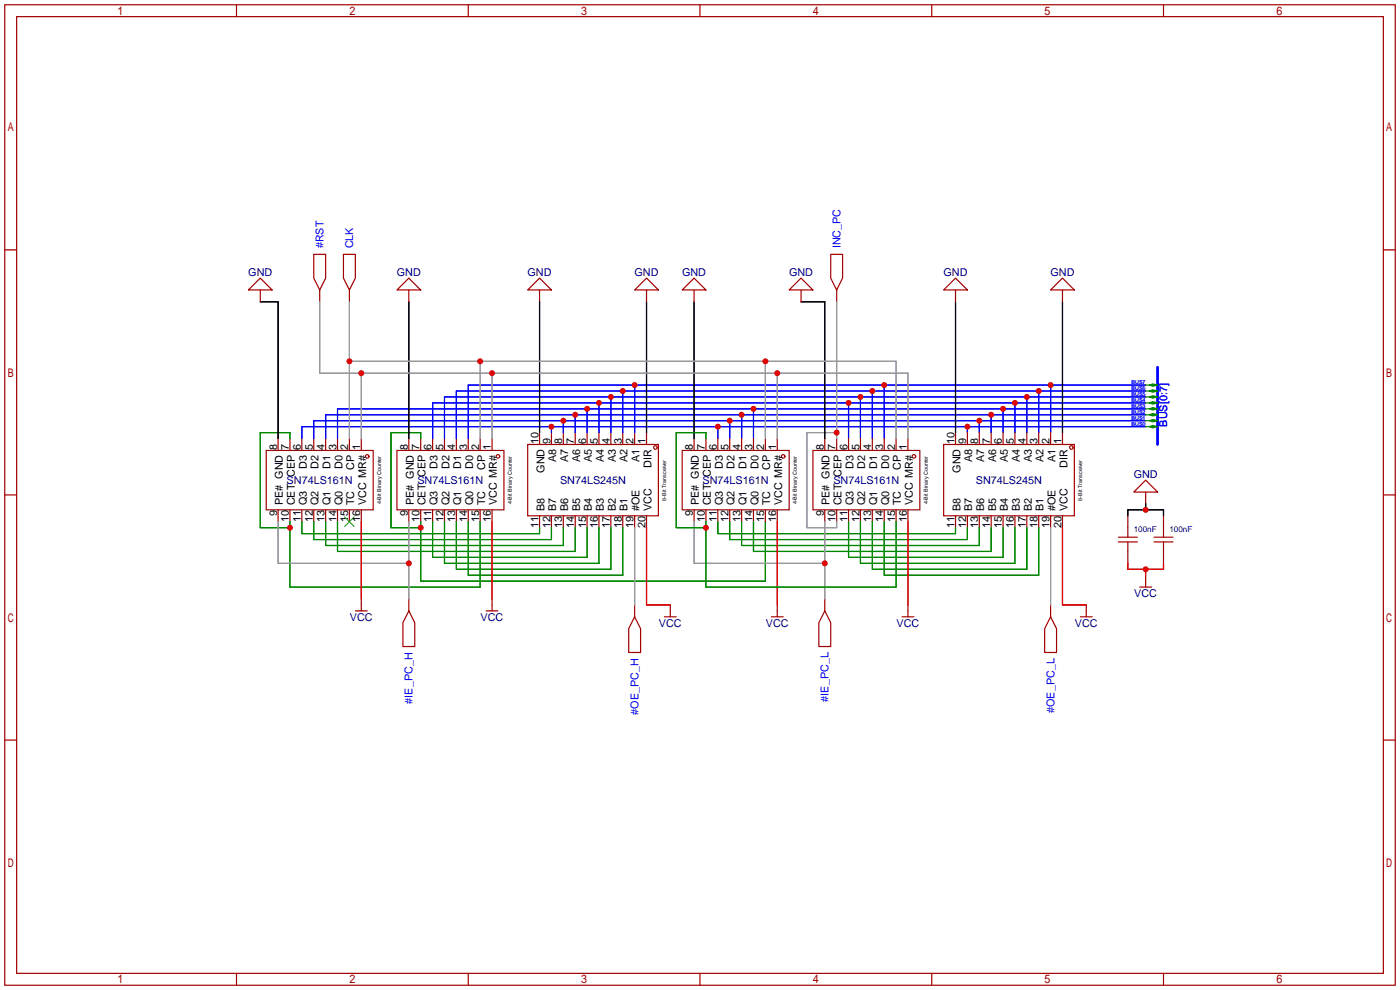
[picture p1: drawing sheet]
<svg xmlns="http://www.w3.org/2000/svg" width="299mm" height="212mm" viewBox="0 0 299 212" stroke-linecap="round" stroke-linejoin="round" font-family="sans-serif">
<g fill="none" stroke="#a10000" stroke-width=".25">
<path d="M1 1h297.2v209.6h-297.2zM3.6 3.6h292.1v204.4h-292.1zM50.5 1v2.6M100.1 1v2.6M149.6 1v2.6M199.1 1v2.6M248.7 1v2.6M1 53.4h2.6M55.6 59.4l2.6 2.6h-5.1zM67.1 54.4h2.5v5l-1.3 2.6-1.2-2.6zM73.4 54.4h2.5v5l-1.2 2.6-1.3-2.6zM87.4 59.4l2.5 2.6h-5.1z"/>
<path d="M138.2 59.4l2.5 2.6h-5.1zM177.5 54.4h2.6v5l-1.3 2.6-1.3-2.6zM295.7 53.4h2.5M55.6 62v2.5M68.3 62v2.5M74.7 62v2.5M87.4 62v2.5M112.8 62l2.5-2.6 2.6 2.6zM115.3 62v2.5M138.2 62v2.5M145.8 62l2.5-2.6 2.6 2.6zM148.3 62v2.5"/>
<path d="M168.7 62l2.5-2.6 2.5 2.6zM171.2 62v2.5M178.8 62v2.5M201.7 62l2.5-2.6 2.6 2.6zM204.2 62v2.5M224.5 62l2.6-2.6 2.5 2.6zM227.1 62v2.5M56.9 96.3h22.9v12.7h-22.9zM59.4 93.7v2.6M62 93.7v2.6M64.5 93.7v2.6M67.1 93.7v2.6"/>
<path d="M69.6 93.7v2.6M72.1 93.7v2.6M74.7 93.7v2.6M77.2 93.7v2.6M84.8 96.3h22.9v12.7h-22.9zM87.4 93.7v2.6M89.9 93.7v2.6M92.5 93.7v2.6M95 93.7v2.6M97.5 93.7v2.6M100.1 93.7v2.6M102.6 93.7v2.6"/>
<path d="M105.2 93.7v2.6M112.8 95h27.9v15.2h-27.9zM115.3 92.5v2.5M117.9 92.5v2.5M120.4 92.5v2.5M122.9 92.5v2.5M125.5 92.5v2.5M128 92.5v2.5M130.6 92.5v2.5M133.1 92.5v2.5M135.6 92.5v2.5M138.2 92.5v2.5"/>
<path d="M145.8 96.3h22.9v12.7h-22.9zM148.3 93.7v2.6M150.9 93.7v2.6M153.4 93.7v2.6M156 93.7v2.6M158.5 93.7v2.6M161 93.7v2.6M163.6 93.7v2.6M166.1 93.7v2.6M173.7 96.3h22.9v12.7h-22.9zM176.3 93.7v2.6M178.8 93.7v2.6"/>
<path d="M181.4 93.7v2.6M183.9 93.7v2.6M186.4 93.7v2.6M189 93.7v2.6M191.5 93.7v2.6M194.1 93.7v2.6M201.7 95h27.9v15.2h-27.9zM204.2 92.5v2.5M206.8 92.5v2.5M209.3 92.5v2.5M211.8 92.5v2.5M214.4 92.5v2.5"/>
<path d="M216.9 92.5v2.5M219.5 92.5v2.5M222 92.5v2.5M224.5 92.5v2.5M227.1 92.5v2.5M1 105.8h2.6M59.4 109v2.5M62 109v2.5M64.5 109v2.5M67.1 109v2.5M69.6 109v2.5M72.1 109v2.5"/>
<path d="M74.7 109v2.5M77.2 109v2.5M87.4 109v2.5M89.9 109v2.5M92.5 109v2.5M95 109v2.5M97.5 109v2.5M100.1 109v2.5M102.6 109v2.5M105.2 109v2.5M115.3 110.2v2.6M117.9 110.2v2.6"/>
<path d="M120.4 110.2v2.6M122.9 110.2v2.6M125.5 110.2v2.6M128 110.2v2.6M130.6 110.2v2.6M133.1 110.2v2.6M135.6 110.2v2.6M138.2 110.2v2.6M148.3 109v2.5M150.9 109v2.5M153.4 109v2.5M156 109v2.5"/>
<path d="M158.5 109v2.5M161 109v2.5M163.6 109v2.5M166.1 109v2.5M176.3 109v2.5M178.8 109v2.5M181.4 109v2.5M183.9 109v2.5M186.4 109v2.5M189 109v2.5M191.5 109v2.5M194.1 109v2.5"/>
<path d="M204.2 110.2v2.6M206.8 110.2v2.6M209.3 110.2v2.6M211.8 110.2v2.6M214.4 110.2v2.6M216.9 110.2v2.6M219.5 110.2v2.6M222 110.2v2.6M224.5 110.2v2.6M227.1 110.2v2.6M239 114.8h4.1M239 115.8h4.1"/>
<path d="M241 110.2v4.6M241 115.8v4.6M242.3 105.2l2.6-2.6 2.5 2.6zM244.9 105.2v2.5M246.6 114.8h4.1M246.6 115.8h4.1M248.7 110.2v4.6M248.7 115.8v4.6M295.7 105.8h2.5M75.9 130.6h2.6M77.2 128v2.6M87.4 130.6l1.2 2.5v5.1h-2.5v-5.1z"/>
<path d="M87.4 128v2.6M103.9 130.6h2.5M105.2 128v2.6M135.6 131.8l1.3 2.6v5h-2.5v-5zM135.6 129.3v2.5M142 131.8h2.5M143.3 129.3v2.5M164.8 131.8h2.6M166.1 129.3v2.5M176.3 130.6l1.2 2.5v5.1h-2.5v-5.1zM176.3 128v2.6M192.8 131.8h2.5"/>
<path d="M194.1 129.3v2.5M224.5 131.8l1.3 2.6v5h-2.5v-5zM224.5 129.3v2.5M230.9 131.8h2.5M232.2 129.3v2.5M243.6 125.5h2.5M244.9 122.9v2.6M1 158.2h2.6M295.7 158.2h2.5M50.5 208v2.6M100.1 208v2.6M149.6 208v2.6"/>
<path d="M199.1 208v2.6M248.7 208v2.6"/>
<circle cx="78.5" cy="97.5" r=".38"/>
<circle cx="106.4" cy="97.5" r=".38"/>
<circle cx="140.1" cy="95.6" r=".38"/>
<circle cx="167.4" cy="97.5" r=".38"/>
<circle cx="195.3" cy="97.5" r=".38"/>
<circle cx="229" cy="95.6" r=".38"/>
</g>
<path d="M73.7 110.5l2 2M75.7 110.5l-2 2" fill="none" stroke="#3c3" stroke-width=".25"/>
<g fill="none" stroke="#008700" stroke-width=".25">
<path d="M62 93.7v-1.2h-6.4v20.3h6.4M89.9 93.7v-1.2h-6.3v20.3h6.3M150.9 93.7v-1.2h-6.4v20.3h6.4M244.9 91.2h.7M244.9 89.9h.7M244.9 88.6h.7M244.9 87.4h.7M244.9 86.1h.7M244.9 84.8h.7M244.9 83.6h.7M244.9 82.3h.7M62 111.5v14h40.6v-14"/>
<path d="M64.5 111.5v2.5h50.8v-1.2M67.1 111.5v3.8h50.8v-2.5M69.6 111.5v5.1h50.8v-3.8M72.1 111.5v6.4h50.8v-5.1M89.9 111.5v12.7h73.7v-12.7M92.5 111.5v7.6h33v-6.3M95 111.5v8.9h33v-7.6M97.5 111.5v10.2h33.1v-8.9M100.1 111.5v11.4h33v-10.1M150.9 111.5v14h40.6v-14M153.4 111.5v2.5h50.8v-1.2M156 111.5v3.8h50.8v-2.5"/>
<path d="M158.5 111.5v5.1h50.8v-3.8M161 111.5v6.4h50.8v-5.1M181.4 111.5v7.6h33v-6.3M183.9 111.5v8.9h33v-7.6M186.4 111.5v10.2h33.1v-8.9M189 111.5v11.4h33v-10.1"/>
</g>
<g fill="none" stroke="#00f" stroke-width=".25">
<path d="M117.9 91.2v1.3M120.4 89.9v2.6M122.9 88.6v3.9M125.5 87.4v5.1M128 86.1v6.4M130.6 84.8v7.7M133.1 83.6v8.9M135.6 82.3v10.2M153.4 91.2v2.5M156 89.9v3.8M158.5 88.6v5.1M161 87.4v6.3"/>
<path d="M181.4 86.1v7.6M183.9 84.8v8.9M186.4 83.6v10.1M189 82.3v11.4M206.8 91.2v1.3M209.3 89.9v2.6M211.8 88.6v3.9M214.4 87.4v5.1M216.9 86.1v6.4M219.5 84.8v7.7M222 83.6v8.9M224.5 82.3v10.2"/>
<path d="M244.9 91.2h-180.4v2.5M244.9 89.9h-177.8v3.8M244.9 88.6h-175.3v5.1M244.9 87.4h-172.8v6.3M244.9 86.1h-152.4v7.6M244.9 84.8h-149.9v8.9M244.9 83.6h-147.4v10.1M244.9 82.3h-144.8v11.4"/>
</g>
<g fill="none" stroke="#999" stroke-width=".25">
<path d="M68.3 64.5v15.3h125.8v13.9M74.7 64.5v29.2M74.7 77.2h116.8v16.5M77.2 79.8v13.9M102.6 77.2v16.5M105.2 79.8v13.9M163.6 77.2v16.5M166.1 79.8v13.9M178.8 64.5v29.2M178.8 92.5h-6.3v20.3h6.3v-1.3M59.4 111.5v8.9h28M87.4 111.5v16.5"/>
<path d="M135.6 112.8v16.5M148.3 111.5v8.9h28M176.3 111.5v16.5M224.5 112.8v16.5"/>
</g>
<path d="M55.6 64.5h3.8v29.2M87.4 64.5v29.2M115.3 64.5v28M138.2 64.5v28M148.3 64.5v29.2M171.2 64.5h5.1v29.2M204.2 64.5v28M227.1 64.5v28M241 110.2v-1.2h7.7v1.2M244.9 107.7v1.3" fill="none" stroke="#000" stroke-width=".25"/>
<path d="M77.2 111.5v16.5M105.2 111.5v16.5M138.2 112.8v16.5h5.1M166.1 111.5v17.8M194.1 111.5v17.8M227.1 112.8v16.5h5.1M241 120.4v1.3h7.7v-1.3M244.9 121.7v1.2" fill="none" stroke="#f00" stroke-width=".25"/>
<path d="M247.4 78.5v16.5" fill="none" stroke="#00f" stroke-width=".51"/>
<g fill="#008700" stroke="#008700" stroke-width=".25">
<path d="M245.6 91.2l.8-.3 1 .3-1 .2z"/>
<path d="M245.6 89.9l.8-.2 1 .2-1 .3z"/>
<path d="M245.6 88.6l.8-.2 1 .2-1 .3z"/>
<path d="M245.6 87.4l.8-.3 1 .3-1 .2z"/>
<path d="M245.6 86.1l.8-.2 1 .2-1 .3z"/>
<path d="M245.6 84.8l.8-.2 1 .2-1 .3z"/>
<path d="M245.6 83.6l.8-.3 1 .3-1 .2z"/>
<path d="M245.6 82.3l.8-.3 1 .3-1 .2z"/>
</g>
<g fill="#c00">
<circle cx="62" cy="112.8" r=".63"/>
<circle cx="89.9" cy="112.8" r=".63"/>
<circle cx="117.9" cy="91.2" r=".63"/>
<circle cx="153.4" cy="91.2" r=".63"/>
<circle cx="206.8" cy="91.2" r=".63"/>
<circle cx="120.4" cy="89.9" r=".63"/>
<circle cx="156" cy="89.9" r=".63"/>
<circle cx="209.3" cy="89.9" r=".63"/>
<circle cx="122.9" cy="88.6" r=".63"/>
<circle cx="158.5" cy="88.6" r=".63"/>
<circle cx="211.8" cy="88.6" r=".63"/>
<circle cx="125.5" cy="87.4" r=".63"/>
<circle cx="161" cy="87.4" r=".63"/>
<circle cx="214.4" cy="87.4" r=".63"/>
<circle cx="87.4" cy="120.4" r=".63"/>
<circle cx="128" cy="86.1" r=".63"/>
<circle cx="181.4" cy="86.1" r=".63"/>
<circle cx="216.9" cy="86.1" r=".63"/>
<circle cx="130.6" cy="84.8" r=".63"/>
<circle cx="183.9" cy="84.8" r=".63"/>
<circle cx="219.5" cy="84.8" r=".63"/>
<circle cx="133.1" cy="83.6" r=".63"/>
<circle cx="186.4" cy="83.6" r=".63"/>
<circle cx="222" cy="83.6" r=".63"/>
<circle cx="135.6" cy="82.3" r=".63"/>
<circle cx="189" cy="82.3" r=".63"/>
<circle cx="224.5" cy="82.3" r=".63"/>
<circle cx="178.8" cy="92.5" r=".63"/>
<circle cx="176.3" cy="120.4" r=".63"/>
<circle cx="77.2" cy="79.8" r=".63"/>
<circle cx="105.2" cy="79.8" r=".63"/>
<circle cx="166.1" cy="79.8" r=".63"/>
<circle cx="74.7" cy="77.2" r=".63"/>
<circle cx="102.6" cy="77.2" r=".63"/>
<circle cx="163.6" cy="77.2" r=".63"/>
<circle cx="150.9" cy="112.8" r=".63"/>
<circle cx="244.9" cy="121.7" r=".63"/>
<circle cx="244.9" cy="109" r=".63"/>
</g>
<g font-size="2.3" fill="#00f">
<text x="69.1" y="53.1" transform="rotate(-90 69.1 53.1)">#RST</text>
<text x="75.5" y="53.1" transform="rotate(-90 75.5 53.1)">CLK</text>
<text x="179.6" y="53.1" transform="rotate(-90 179.6 53.1)">INC_PC</text>
<text x="249.5" y="91.2" transform="rotate(-90 249.5 91.2)">BUS[0:7]</text>
<text x="177.1" y="150" transform="rotate(-90 177.1 150)">#IE_PC_L</text>
<text x="88.2" y="150.4" transform="rotate(-90 88.2 150.4)">#IE_PC_H</text>
<text x="136.4" y="152.8" transform="rotate(-90 136.4 152.8)">#OE_PC_H</text>
<text x="225.3" y="152.4" transform="rotate(-90 225.3 152.4)">#OE_PC_L</text>
</g>
<g font-size="2.3" fill="#000080">
<text x="53.1" y="59">GND</text>
<text x="84.8" y="59">GND</text>
<text x="112.8" y="59">GND</text>
<text x="135.6" y="59">GND</text>
<text x="145.8" y="59">GND</text>
<text x="168.6" y="59">GND</text>
<text x="201.7" y="59">GND</text>
<text x="224.5" y="59">GND</text>
<text x="61.3" y="103.4">SN74LS161N</text>
<text x="89.2" y="103.4">SN74LS161N</text>
<text x="119.7" y="103.4">SN74LS245N</text>
<text x="150.2" y="103.4">SN74LS161N</text>
<text x="178.1" y="103.4">SN74LS161N</text>
<text x="208.6" y="103.4">SN74LS245N</text>
<text x="242.3" y="102.2">GND</text>
<text x="242.4" y="127.6">VCC</text>
<text x="74.8" y="132.6">VCC</text>
<text x="102.7" y="132.6">VCC</text>
<text x="140.8" y="133.9">VCC</text>
<text x="163.7" y="133.9">VCC</text>
<text x="191.6" y="133.9">VCC</text>
<text x="229.7" y="133.9">VCC</text>
</g>
<g font-size="2.3">
<text x="115.1" y="94.9" transform="rotate(-90 115.1 94.9)">10</text>
<text x="117.6" y="94.9" transform="rotate(-90 117.6 94.9)">9</text>
<text x="120.2" y="94.9" transform="rotate(-90 120.2 94.9)">8</text>
<text x="122.7" y="94.9" transform="rotate(-90 122.7 94.9)">7</text>
<text x="125.2" y="94.9" transform="rotate(-90 125.2 94.9)">6</text>
<text x="127.8" y="94.9" transform="rotate(-90 127.8 94.9)">5</text>
<text x="130.3" y="94.9" transform="rotate(-90 130.3 94.9)">4</text>
<text x="132.9" y="94.9" transform="rotate(-90 132.9 94.9)">3</text>
<text x="135.4" y="94.9" transform="rotate(-90 135.4 94.9)">2</text>
<text x="137.9" y="94.9" transform="rotate(-90 137.9 94.9)">1</text>
<text x="204" y="94.9" transform="rotate(-90 204 94.9)">10</text>
<text x="206.5" y="94.9" transform="rotate(-90 206.5 94.9)">9</text>
<text x="209.1" y="94.9" transform="rotate(-90 209.1 94.9)">8</text>
<text x="211.6" y="94.9" transform="rotate(-90 211.6 94.9)">7</text>
<text x="214.1" y="94.9" transform="rotate(-90 214.1 94.9)">6</text>
<text x="216.7" y="94.9" transform="rotate(-90 216.7 94.9)">5</text>
<text x="219.2" y="94.9" transform="rotate(-90 219.2 94.9)">4</text>
<text x="221.8" y="94.9" transform="rotate(-90 221.8 94.9)">3</text>
<text x="224.3" y="94.9" transform="rotate(-90 224.3 94.9)">2</text>
<text x="226.8" y="94.9" transform="rotate(-90 226.8 94.9)">1</text>
<text x="59.2" y="96.1" transform="rotate(-90 59.2 96.1)">8</text>
<text x="61.7" y="96.1" transform="rotate(-90 61.7 96.1)">7</text>
<text x="64.3" y="96.1" transform="rotate(-90 64.3 96.1)">6</text>
<text x="65.6" y="100.2" transform="rotate(-90 65.6 100.2)">D3</text>
<text x="66.8" y="96.1" transform="rotate(-90 66.8 96.1)">5</text>
<text x="68.1" y="100.2" transform="rotate(-90 68.1 100.2)">D2</text>
<text x="69.4" y="96.1" transform="rotate(-90 69.4 96.1)">4</text>
<text x="70.6" y="100.2" transform="rotate(-90 70.6 100.2)">D1</text>
<text x="71.9" y="96.1" transform="rotate(-90 71.9 96.1)">3</text>
<text x="73.2" y="100.2" transform="rotate(-90 73.2 100.2)">D0</text>
<text x="74.4" y="96.1" transform="rotate(-90 74.4 96.1)">2</text>
<text x="75.7" y="100.4" transform="rotate(-90 75.7 100.4)">CP</text>
<text x="77" y="96.1" transform="rotate(-90 77 96.1)">1</text>
<text x="87.1" y="96.1" transform="rotate(-90 87.1 96.1)">8</text>
<text x="89.7" y="96.1" transform="rotate(-90 89.7 96.1)">7</text>
<text x="92.2" y="96.1" transform="rotate(-90 92.2 96.1)">6</text>
<text x="93.5" y="100.2" transform="rotate(-90 93.5 100.2)">D3</text>
<text x="94.8" y="96.1" transform="rotate(-90 94.8 96.1)">5</text>
<text x="96" y="100.2" transform="rotate(-90 96 100.2)">D2</text>
<text x="97.3" y="96.1" transform="rotate(-90 97.3 96.1)">4</text>
<text x="98.6" y="100.2" transform="rotate(-90 98.6 100.2)">D1</text>
<text x="99.8" y="96.1" transform="rotate(-90 99.8 96.1)">3</text>
<text x="101.1" y="100.2" transform="rotate(-90 101.1 100.2)">D0</text>
<text x="102.4" y="96.1" transform="rotate(-90 102.4 96.1)">2</text>
<text x="103.7" y="100.4" transform="rotate(-90 103.7 100.4)">CP</text>
<text x="104.9" y="96.1" transform="rotate(-90 104.9 96.1)">1</text>
<text x="116.4" y="101.1" transform="rotate(-90 116.4 101.1)">GND</text>
<text x="118.9" y="98.8" transform="rotate(-90 118.9 98.8)">A8</text>
<text x="121.4" y="98.8" transform="rotate(-90 121.4 98.8)">A7</text>
<text x="124" y="98.8" transform="rotate(-90 124 98.8)">A6</text>
<text x="126.5" y="98.8" transform="rotate(-90 126.5 98.8)">A5</text>
<text x="129.1" y="98.8" transform="rotate(-90 129.1 98.8)">A4</text>
<text x="131.6" y="98.8" transform="rotate(-90 131.6 98.8)">A3</text>
<text x="134.1" y="98.8" transform="rotate(-90 134.1 98.8)">A2</text>
<text x="136.7" y="98.8" transform="rotate(-90 136.7 98.8)">A1</text>
<text x="139.2" y="99.9" transform="rotate(-90 139.2 99.9)">DIR</text>
<text x="148.1" y="96.1" transform="rotate(-90 148.1 96.1)">8</text>
<text x="150.6" y="96.1" transform="rotate(-90 150.6 96.1)">7</text>
<text x="153.2" y="96.1" transform="rotate(-90 153.2 96.1)">6</text>
<text x="154.5" y="100.2" transform="rotate(-90 154.5 100.2)">D3</text>
<text x="155.7" y="96.1" transform="rotate(-90 155.7 96.1)">5</text>
<text x="157" y="100.2" transform="rotate(-90 157 100.2)">D2</text>
<text x="158.3" y="96.1" transform="rotate(-90 158.3 96.1)">4</text>
<text x="159.5" y="100.2" transform="rotate(-90 159.5 100.2)">D1</text>
<text x="160.8" y="96.1" transform="rotate(-90 160.8 96.1)">3</text>
<text x="162.1" y="100.2" transform="rotate(-90 162.1 100.2)">D0</text>
<text x="163.3" y="96.1" transform="rotate(-90 163.3 96.1)">2</text>
<text x="164.6" y="100.4" transform="rotate(-90 164.6 100.4)">CP</text>
<text x="165.9" y="96.1" transform="rotate(-90 165.9 96.1)">1</text>
<text x="176" y="96.1" transform="rotate(-90 176 96.1)">8</text>
<text x="178.6" y="96.1" transform="rotate(-90 178.6 96.1)">7</text>
<text x="181.1" y="96.1" transform="rotate(-90 181.1 96.1)">6</text>
<text x="182.4" y="100.2" transform="rotate(-90 182.4 100.2)">D3</text>
<text x="183.7" y="96.1" transform="rotate(-90 183.7 96.1)">5</text>
<text x="184.9" y="100.2" transform="rotate(-90 184.9 100.2)">D2</text>
<text x="186.2" y="96.1" transform="rotate(-90 186.2 96.1)">4</text>
<text x="187.5" y="100.2" transform="rotate(-90 187.5 100.2)">D1</text>
<text x="188.7" y="96.1" transform="rotate(-90 188.7 96.1)">3</text>
<text x="190" y="100.2" transform="rotate(-90 190 100.2)">D0</text>
<text x="191.3" y="96.1" transform="rotate(-90 191.3 96.1)">2</text>
<text x="192.6" y="100.4" transform="rotate(-90 192.6 100.4)">CP</text>
<text x="193.8" y="96.1" transform="rotate(-90 193.8 96.1)">1</text>
<text x="205.3" y="101.1" transform="rotate(-90 205.3 101.1)">GND</text>
<text x="207.8" y="98.8" transform="rotate(-90 207.8 98.8)">A8</text>
<text x="210.3" y="98.8" transform="rotate(-90 210.3 98.8)">A7</text>
<text x="212.9" y="98.8" transform="rotate(-90 212.9 98.8)">A6</text>
<text x="215.4" y="98.8" transform="rotate(-90 215.4 98.8)">A5</text>
<text x="218" y="98.8" transform="rotate(-90 218 98.8)">A4</text>
<text x="220.5" y="98.8" transform="rotate(-90 220.5 98.8)">A3</text>
<text x="223" y="98.8" transform="rotate(-90 223 98.8)">A2</text>
<text x="225.6" y="98.8" transform="rotate(-90 225.6 98.8)">A1</text>
<text x="228.1" y="99.9" transform="rotate(-90 228.1 99.9)">DIR</text>
<text x="59.2" y="110.4" transform="rotate(-90 59.2 110.4)">9</text>
<text x="60.5" y="108" transform="rotate(-90 60.5 108)">PE# GND</text>
<text x="61.7" y="111.7" transform="rotate(-90 61.7 111.7)">10</text>
<text x="63" y="108" transform="rotate(-90 63 108)">CET CEP</text>
<text x="64.3" y="111.7" transform="rotate(-90 64.3 111.7)">11</text>
<text x="65.6" y="108" transform="rotate(-90 65.6 108)">Q3</text>
<text x="66.8" y="111.7" transform="rotate(-90 66.8 111.7)">12</text>
<text x="68.1" y="108" transform="rotate(-90 68.1 108)">Q2</text>
<text x="69.4" y="111.7" transform="rotate(-90 69.4 111.7)">13</text>
<text x="70.6" y="108" transform="rotate(-90 70.6 108)">Q1</text>
<text x="71.9" y="111.7" transform="rotate(-90 71.9 111.7)">14</text>
<text x="73.2" y="108" transform="rotate(-90 73.2 108)">Q0</text>
<text x="74.4" y="111.7" transform="rotate(-90 74.4 111.7)">15</text>
<text x="75.7" y="108" transform="rotate(-90 75.7 108)">TC</text>
<text x="77" y="111.7" transform="rotate(-90 77 111.7)">16</text>
<text x="78.3" y="108" transform="rotate(-90 78.3 108)">VCC MR#</text>
<text x="87.1" y="110.4" transform="rotate(-90 87.1 110.4)">9</text>
<text x="88.4" y="108" transform="rotate(-90 88.4 108)">PE# GND</text>
<text x="89.7" y="111.7" transform="rotate(-90 89.7 111.7)">10</text>
<text x="91" y="108" transform="rotate(-90 91 108)">CET CEP</text>
<text x="92.2" y="111.7" transform="rotate(-90 92.2 111.7)">11</text>
<text x="93.5" y="108" transform="rotate(-90 93.5 108)">Q3</text>
<text x="94.8" y="111.7" transform="rotate(-90 94.8 111.7)">12</text>
<text x="96" y="108" transform="rotate(-90 96 108)">Q2</text>
<text x="97.3" y="111.7" transform="rotate(-90 97.3 111.7)">13</text>
<text x="98.6" y="108" transform="rotate(-90 98.6 108)">Q1</text>
<text x="99.8" y="111.7" transform="rotate(-90 99.8 111.7)">14</text>
<text x="101.1" y="108" transform="rotate(-90 101.1 108)">Q0</text>
<text x="102.4" y="111.7" transform="rotate(-90 102.4 111.7)">15</text>
<text x="103.7" y="108" transform="rotate(-90 103.7 108)">TC</text>
<text x="104.9" y="111.7" transform="rotate(-90 104.9 111.7)">16</text>
<text x="106.2" y="108" transform="rotate(-90 106.2 108)">VCC MR#</text>
<text x="115.1" y="112.9" transform="rotate(-90 115.1 112.9)">11</text>
<text x="116.4" y="109.3" transform="rotate(-90 116.4 109.3)">B8</text>
<text x="117.6" y="112.9" transform="rotate(-90 117.6 112.9)">12</text>
<text x="118.9" y="109.3" transform="rotate(-90 118.9 109.3)">B7</text>
<text x="120.2" y="112.9" transform="rotate(-90 120.2 112.9)">13</text>
<text x="121.4" y="109.3" transform="rotate(-90 121.4 109.3)">B6</text>
<text x="122.7" y="112.9" transform="rotate(-90 122.7 112.9)">14</text>
<text x="124" y="109.3" transform="rotate(-90 124 109.3)">B5</text>
<text x="125.2" y="112.9" transform="rotate(-90 125.2 112.9)">15</text>
<text x="126.5" y="109.3" transform="rotate(-90 126.5 109.3)">B4</text>
<text x="127.8" y="112.9" transform="rotate(-90 127.8 112.9)">16</text>
<text x="129.1" y="109.3" transform="rotate(-90 129.1 109.3)">B3</text>
<text x="130.3" y="112.9" transform="rotate(-90 130.3 112.9)">17</text>
<text x="131.6" y="109.3" transform="rotate(-90 131.6 109.3)">B2</text>
<text x="132.9" y="112.9" transform="rotate(-90 132.9 112.9)">18</text>
<text x="134.1" y="109.3" transform="rotate(-90 134.1 109.3)">B1</text>
<text x="135.4" y="112.9" transform="rotate(-90 135.4 112.9)">19</text>
<text x="136.7" y="109.3" transform="rotate(-90 136.7 109.3)">#OE</text>
<text x="137.9" y="112.9" transform="rotate(-90 137.9 112.9)">20</text>
<text x="139.2" y="109.3" transform="rotate(-90 139.2 109.3)">VCC</text>
<text x="148.1" y="110.4" transform="rotate(-90 148.1 110.4)">9</text>
<text x="149.4" y="108" transform="rotate(-90 149.4 108)">PE# GND</text>
<text x="150.6" y="111.7" transform="rotate(-90 150.6 111.7)">10</text>
<text x="151.9" y="108" transform="rotate(-90 151.9 108)">CET CEP</text>
<text x="153.2" y="111.7" transform="rotate(-90 153.2 111.7)">11</text>
<text x="154.5" y="108" transform="rotate(-90 154.5 108)">Q3</text>
<text x="155.7" y="111.7" transform="rotate(-90 155.7 111.7)">12</text>
<text x="157" y="108" transform="rotate(-90 157 108)">Q2</text>
<text x="158.3" y="111.7" transform="rotate(-90 158.3 111.7)">13</text>
<text x="159.5" y="108" transform="rotate(-90 159.5 108)">Q1</text>
<text x="160.8" y="111.7" transform="rotate(-90 160.8 111.7)">14</text>
<text x="162.1" y="108" transform="rotate(-90 162.1 108)">Q0</text>
<text x="163.3" y="111.7" transform="rotate(-90 163.3 111.7)">15</text>
<text x="164.6" y="108" transform="rotate(-90 164.6 108)">TC</text>
<text x="165.9" y="111.7" transform="rotate(-90 165.9 111.7)">16</text>
<text x="167.2" y="108" transform="rotate(-90 167.2 108)">VCC MR#</text>
<text x="176" y="110.4" transform="rotate(-90 176 110.4)">9</text>
<text x="177.3" y="108" transform="rotate(-90 177.3 108)">PE# GND</text>
<text x="178.6" y="111.7" transform="rotate(-90 178.6 111.7)">10</text>
<text x="179.9" y="108" transform="rotate(-90 179.9 108)">CET CEP</text>
<text x="181.1" y="111.7" transform="rotate(-90 181.1 111.7)">11</text>
<text x="182.4" y="108" transform="rotate(-90 182.4 108)">Q3</text>
<text x="183.7" y="111.7" transform="rotate(-90 183.7 111.7)">12</text>
<text x="184.9" y="108" transform="rotate(-90 184.9 108)">Q2</text>
<text x="186.2" y="111.7" transform="rotate(-90 186.2 111.7)">13</text>
<text x="187.5" y="108" transform="rotate(-90 187.5 108)">Q1</text>
<text x="188.7" y="111.7" transform="rotate(-90 188.7 111.7)">14</text>
<text x="190" y="108" transform="rotate(-90 190 108)">Q0</text>
<text x="191.3" y="111.7" transform="rotate(-90 191.3 111.7)">15</text>
<text x="192.6" y="108" transform="rotate(-90 192.6 108)">TC</text>
<text x="193.8" y="111.7" transform="rotate(-90 193.8 111.7)">16</text>
<text x="195.1" y="108" transform="rotate(-90 195.1 108)">VCC MR#</text>
<text x="204" y="112.9" transform="rotate(-90 204 112.9)">11</text>
<text x="205.3" y="109.3" transform="rotate(-90 205.3 109.3)">B8</text>
<text x="206.5" y="112.9" transform="rotate(-90 206.5 112.9)">12</text>
<text x="207.8" y="109.3" transform="rotate(-90 207.8 109.3)">B7</text>
<text x="209.1" y="112.9" transform="rotate(-90 209.1 112.9)">13</text>
<text x="210.3" y="109.3" transform="rotate(-90 210.3 109.3)">B6</text>
<text x="211.6" y="112.9" transform="rotate(-90 211.6 112.9)">14</text>
<text x="212.9" y="109.3" transform="rotate(-90 212.9 109.3)">B5</text>
<text x="214.1" y="112.9" transform="rotate(-90 214.1 112.9)">15</text>
<text x="215.4" y="109.3" transform="rotate(-90 215.4 109.3)">B4</text>
<text x="216.7" y="112.9" transform="rotate(-90 216.7 112.9)">16</text>
<text x="218" y="109.3" transform="rotate(-90 218 109.3)">B3</text>
<text x="219.2" y="112.9" transform="rotate(-90 219.2 112.9)">17</text>
<text x="220.5" y="109.3" transform="rotate(-90 220.5 109.3)">B2</text>
<text x="221.8" y="112.9" transform="rotate(-90 221.8 112.9)">18</text>
<text x="223" y="109.3" transform="rotate(-90 223 109.3)">B1</text>
<text x="224.3" y="112.9" transform="rotate(-90 224.3 112.9)">19</text>
<text x="225.6" y="109.3" transform="rotate(-90 225.6 109.3)">#OE</text>
<text x="226.8" y="112.9" transform="rotate(-90 226.8 112.9)">20</text>
<text x="228.1" y="109.3" transform="rotate(-90 228.1 109.3)">VCC</text>
</g>
<g font-size="1.7" fill="#000080">
<text x="242.3" y="113.7">100nF</text>
<text x="249.9" y="113.7">100nF</text>
</g>
<g font-size="1.2" fill="#00f">
<text x="241.8" y="83.3">BUS6</text>
<text x="241.8" y="82.1">BUS7</text>
<text x="241.8" y="89.7">BUS1</text>
<text x="241.8" y="88.4">BUS2</text>
<text x="241.8" y="87.1">BUS3</text>
<text x="241.8" y="85.9">BUS4</text>
<text x="241.8" y="84.6">BUS5</text>
<text x="241.8" y="91">BUS0</text>
</g>
<g font-size="1.2">
<text x="81.4" y="107.8" transform="rotate(-90 81.4 107.8)">4-Bit Binary Counter</text>
<text x="109.4" y="107.8" transform="rotate(-90 109.4 107.8)">4-Bit Binary Counter</text>
<text x="142.4" y="107" transform="rotate(-90 142.4 107)">8-Bit Transceiver</text>
<text x="170.3" y="107.8" transform="rotate(-90 170.3 107.8)">4-Bit Binary Counter</text>
<text x="198.3" y="107.8" transform="rotate(-90 198.3 107.8)">4-Bit Binary Counter</text>
<text x="231.3" y="107" transform="rotate(-90 231.3 107)">8-Bit Transceiver</text>
</g>
</svg>
